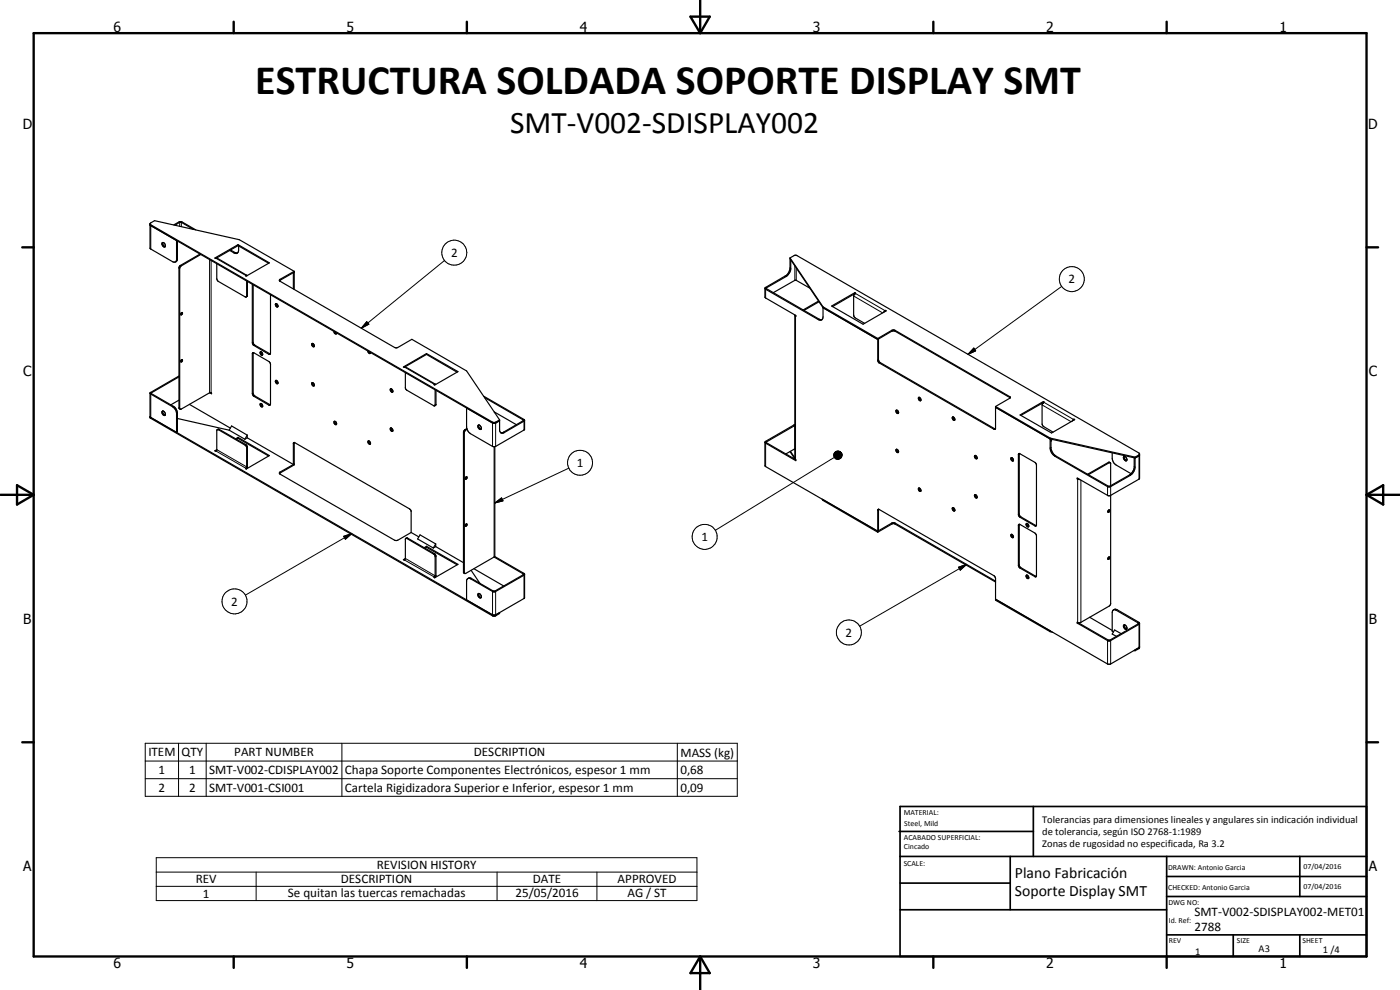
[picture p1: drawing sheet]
<svg xmlns="http://www.w3.org/2000/svg" width="420mm" height="297mm" viewBox="0 0 420 297" stroke-linecap="round" stroke-linejoin="round" font-family="sans-serif">
<g fill="none" stroke="#000" stroke-width=".35">
<path d="M45 67.5l102.9 59.5h.7l1.3-.8M45 67.2l102.9 59.5h.7l1.3-.7M48.7 72.9l.1-.1a.78 .78 0 0 1 .7 .5 .78 .78 0 0 1-.2 .8 .98 .98 0 0 1-.6-1.2zM48.8 72.8l.2 .8 .6 .4M52.1 67.5l1.6-.9 .6-.1 4.4 2.5M52.5 67.6l1.4-.9h.5l3.6 2.1M53 72.2v5.9l-.3 .4M53.2 72.3v5.6a.93 .93 0 0 1-1.4 .6l-6.8-4v-7.4l1.4-.9 25.4 5.7 16.5 9.5M60 76.2l-6 3.5-.3 .6v42.2l.3 .3M60.2 76.4l-5.9 3.4-.4 .8 .1 42.2M65.1 79.2v4.4l.2 .6 8.3 4.9h.3M69.2 75l1.2 .7 .9 .2"/>
<path d="M71.4 73.4v.3M71.4 73.4l9.4 5.5-6.9 3.9-.2-.1 .4-.1M71.4 73.4l-6.9 4 .7 .1 8.9 5.1M71.4 73.7l-6.6 3.8M71.4 73.7l9.2 5.3M71.6 73.8v1.3a.89 .89 0 0 1-.7 1l-2-1M237.1 77.4v3a3 3 0 0 1-1.4 2.4l-6.1 3.7M237.1 77.6l9.9 14.7 16.4 9.6M237.1 77.4l9.9 14.7M237.1 77.4l1.3-.8h.7l102.9 59.6M237.3 78v3.1l-.7 1.2-.7 .7-6 3.6 16.1 9.3h.7M54.3 93.9l.4-.1 .1 .3-.5 .4z"/>
<path d="M54.6 93.8l-.4 .6M74 84.3l-.1 4.8M74.1 82.6l.1 .1M74.2 84.5v4.3l-.3 .3M75.7 85.3l.1 17.7 .4 .7 4.5 2.6 .4-.1M76 85.5v17.4l.4 .6 4.7 2.7M81.2 88.4l-.1 17.8M82.7 91.1l.6 .3v.7a.62 .62 0 0 1-.6-.3 .62 .62 0 0 1 0-.7zM82.9 91.1l.1 .6 .4 .3M83.9 84.2l4.4-2.5-.3 .1v4.9M88.3 81.4v5.4M88.3 81.4l-4.3 2.4-.1 .5 34.5 20h1l4.2-2.5 16.4 9.5 9.9 14.7"/>
<path d="M100.2 99.4a.53 .53 0 0 0 .2 .6 .53 .53 0 0 0 .6 .1M100.5 99.6l.5 .5M101 99.9v.2M229.6 86.5l16.2 9.5h.7l.4-.4 .1-3.5M229.6 86.5v2.7l.2 .2 9 5.3v.2l-.3-.3M238.5 94.6v43l.2 .3M238.6 94.5l-.1 .1M243 86.4l-4.4-2.3-6.5 3.7M245.6 90.3l-4.6 2.7M245.8 90.6l-4.5 2.5M247 92.1l16.4 9.5M256.6 87.8l-7 4 9.4 5.5 7-4-.2-.2"/>
<path d="M256.6 87.8l.2 .2-.6 .8v6.1l.5 .5 2.8 1.6M256.6 87.8v.3l-6.8 3.9M265.8 93.1l-.6 .6M265.8 93.1v.3M53.7 112.8l-8.7 5.1 .1 7.6 102.7 59.3h.9l1.2-.7v-.3l-1.2 .7M53.7 113.1l-8.3 4.8 6.9 4.1 .5 .7 .4 1.3v5.6l-.2 .2v-5.9l-.4-1.1-.8-.8-6.8-3.9M54.6 107.9l-.4 .6M54.6 107.9l.2 .3-.3 .4-.3-.1M62.9 117.9l.4-.1 .2 .4zM62.9 117.9l-8.6 4.9h-.3M76 105.8l-.3 .3 .1 12.2 .4 .6 4.5 2.6h.4M76 105.8l4.7 2.7 .4 .5v12.5"/>
<path d="M76 105.8v12.5l.4 .5 4.7 2.7M78.1 105.6a.64 .64 0 0 1 .6 .3 .64 .64 0 0 1 0 .7 .75 .75 0 0 1-.6-1zM78.3 105.5v.5l.5 .5M82.7 114.2l.6 .2v.7a.66 .66 0 0 1-.6-.9zM82.9 114.1l.1 .5 .4 .4M93.8 114.8l.1 .6 .4 .3M93.8 103a.51 .51 0 0 0-.1 .7 .51 .51 0 0 0 .6 .2M93.8 114.8h-.1a.64 .64 0 0 0 .5 1l.1-.1M93.8 114.8l.4 .3 .1 .6M93.8 103l.4 .3 .1 .6M93.8 103l.1 .7 .4 .2M110.4 105.3a.53 .53 0 0 0 .2 .6 .53 .53 0 0 0 .6 0"/>
<path d="M110.7 105.5l.5 .5M111.2 105.8v.1M117.2 116.7a.55 .55 0 0 1 .6 .3 .55 .55 0 0 1-.2 .7l-.4-.4zM117.4 116.6l.1 .7 .4 .2M121.4 110.2l.3-.1 9 5.2M121.7 111.8v4.7l.2 .4 8.3 4.9 .6-.3v-4.4M128 106.1v.2M128 106.1l9.4 5.4-6.9 4-.3-.1 .5-.1M128 106.1l-6.9 4 .3 .1M128 106.3l-6.6 3.9M128 106.3l9.2 5.4M130.6 117l-.1 4.7"/>
<path d="M130.7 115.3l.1 .1M145.1 118.9l12.3 7.1v2.9l-.1 .1-8.8 5M145.4 119.3l11.7 6.8-6.2 3.7h-.7M263.4 101.9l.2-.2v6.2l.3 .7 34.8 20.1M263.4 101.6v6.6l.4 .6 34.5 20 .4-.1M263.4 101.6l4.3-2.5h.9l34.5 19.9 .1 .3M263.4 101.9l4.3-2.5h.9l34.6 20M275.9 119.2l.1 .6 .4 .3M275.9 119.2a.51 .51 0 0 0-.2 .7 .51 .51 0 0 0 .7 .2M275.9 119.2l.4 .3 .1 .6M303.2 119.3l-4.4 2.7M45 125.1l102.8 59.4"/>
<path d="M48.6 123.5l.2-.1a.75 .75 0 0 1 .7 .4 .75 .75 0 0 1-.2 .9l-.5-.5zM48.8 123.3l.2 .9 .6 .3M53.2 125.6l15.6 3.5M53.7 120.1l-2.4 1.4M56.8 121.3l12.3 7.1M65.1 134.9l-.6 .4h.3l.3-.3v-5.8l.2-.3 8.5 4.9 .2 .6v5.7l-.3 .5 .2 .1M65.2 128.9l.6-.1 8.1 4.7 .3 .6v6l-.3 .6M68.8 129.1l.7-1.3 4.7 2.8M68.8 129.1l4.7 2.7M71.4 131.5l-.5 .3M71.4 131.2l-.7 .5M71.4 131.2l9.4 5.5-6.9 4"/>
<path d="M71.4 131.2v.3M71.4 131.5l9.2 5.3M74.2 131.4l13.8 8M74.2 130.6l-.7 1.2M74.2 131.4l-.7 .4M74.2 130.6v.8M78.1 121.2v-.1a.54 .54 0 0 1 .6 .3 .54 .54 0 0 1-.1 .7l-.4-.3zM78.3 121l.1 .6 .4 .4M88 139.4l.3-.2-4.3 2.4-.1 .6 34.5 19.9h1l4-2.3M88.3 132.8l-.3 .2v6.4M88.3 132.8l34.6 19.9 .5 .7v6.4M88.3 132.8v6.7l-4.4 2.6"/>
<path d="M100.5 126.4a.51 .51 0 0 0-.2 .7 .51 .51 0 0 0 .7 .2M100.5 126.4l.4 .3 .1 .6M100.5 126.4l.1 .6 .4 .3M110.6 132.3l.1 .5 .5 .4M110.7 132.3l.2 .1 .3 .7M110.7 132.3h-.1a.61 .61 0 0 0-.1 .7 .61 .61 0 0 0 .6 .3l.1-.2M117.4 128.4a.51 .51 0 0 0-.2 .7 .51 .51 0 0 0 .7 .2M117.4 128.4l.4 .4 .1 .5M117.4 128.4l.1 .6 .4 .3M140 122.4l.1 6.2M140.1 128.6l.4 .8 .7 .7 6.6 3.8 .7 .1M140.1 128.6l-.7 .4-.3 .6v42.1l.4 .4"/>
<path d="M140.2 128.8l-.6 .4-.3 .5 .2 42.4M143.5 127.6h.1a.89 .89 0 0 1 .7 1.2 .89 .89 0 0 1-.8-1.2zM143.7 127.5v.7l.7 .5M148.5 123.8l-.1-.2 6.6 3.8M148.5 134v32.9l-.2 .2M149.9 126v3.2a.86 .86 0 0 0 1.4 .6l6.1-3.6M229.6 132.7v7l.2 .3 33.6 19.4M229.6 132.7l9.2 5.5-.1-.3M237.1 135.5l1.4 2.2M237.2 135.4l1.3 2M238.5 127.7l-8.6 5.1 8.8 5.1M238.5 127.4l-8.9 5.3"/>
<path d="M238.5 134.7l-2.6 1.5M238.7 137.8h.1M269.1 123.1l.2 .6 .4 .3M269.1 134.8l.2 .6 .4 .3M269.1 134.8a.51 .51 0 0 0-.1 .7 .51 .51 0 0 0 .7 .2M269.1 123.1a.51 .51 0 0 0-.1 .6 .51 .51 0 0 0 .7 .3M269.1 123.1l.4 .2 .2 .7M269.1 134.8l.4 .3 .2 .6M286 125.1l.2 .6 .3 .3M286 125.1a.64 .64 0 0 0 .4 1l.1-.1M286 125.1l.5 .4v.5M292.5 136.7a.57 .57 0 0 1 .6 .3 .57 .57 0 0 1-.1 .7l-.5-.5z"/>
<path d="M292.7 136.7l.2 .6 .3 .2M298.8 122l-.1 6.7M298.8 122.2l16.4 9.5 25.4 5.7 1.4-.9M298.8 122l16.4 9.4M303.4 137.4a.54 .54 0 0 1 .6 .3 .54 .54 0 0 1-.1 .6l-.5-.4zM303.6 137.3l.2 .6 .3 .3M305.9 136.1l4.7 2.6 .5 .7-.1 18.3M305.9 136.1l-.3 .2v18.2l.5 .7 4.5 2.6 .4-.1M305.9 136.1v18.3l.5 .7 4.6 2.6M313.1 120.5l-7 4 9.5 5.4 6.9-4-.2-.1M313.1 120.5l.2 .1-.2 .2M313.1 120.8l-.4 .7 .2 6.2 3.1 2"/>
<path d="M313.1 120.8l-6.7 3.8M313.1 120.5v.3M315.2 131.4v3.1a3.2 3.2 0 0 0 1.4 2.4l15.9 9.1h.8l5.9-3.4a3.3 3.3 0 0 0 1.4-2.4v-3M315.2 131.4l25.4 5.8M315.4 131.7v2.9a3.6 3.6 0 0 0 1.4 2.2l15.9 9.1 6.8-3.8M315.8 131.8l-.4 .6M322.3 125.8l-.5 .6M322.3 125.8v.3M333.2 138.8l.1 6.9M333.2 138.8l-.6-.1-6.2 3.6M333.2 138.8l-6.5 3.6M333.8 135.9v1.6a2.44 2.44 0 0 0 1.2 2l4.4 2.6"/>
<path d="M337.2 137a.72 .72 0 0 1 .9 .4 .72 .72 0 0 1-.2 .9l-.7-.6zM337.5 136.9a1.05 1.05 0 0 0 .6 1.3M340.4 137.4v2.9l-.9 1.8M342 136.2l-.1 7.5-8.6 4.9M342 136.2l-1.4 1M123.4 159.8l2.3 1.3M139.9 143l.3 .2-.1 .4-.3 .2-.2-.2M139.9 143l-.3 .6M139.9 143.1l-.3 .5M139.9 157.2l-.3 .6M246.7 149.7l.3 .5M247 149.9v.3"/>
<path d="M247 150.2l16.4 9.5M263.4 159.7l4.4-2.6h.7l30.3 17.5M263.4 159.4l4.3-2.5h.9l30.2 17.5M263.6 152.8l-.2 .2v6.7M263.6 152.8l34.8 20 .4 .7v6.6l16.4 9.4M263.7 152.8l-.1 6.5-.2 .1M275.9 146.4l.1 .7 .4 .2M275.9 146.4a.51 .51 0 0 0-.2 .7 .51 .51 0 0 0 .7 .2M275.9 146.4l.4 .3 .1 .6M286 152.3l.4 .3 .1 .6M286 152.3l.2 .7 .3 .2M286 152.3a.64 .64 0 0 0 .4 1l.1-.1"/>
<path d="M292.5 148.5a.56 .56 0 0 1 .6 .3 .56 .56 0 0 1-.1 .6l-.5-.4zM292.7 148.4l.1 .5 .4 .4M305.9 157.3l4.7 2.6 .5 .7-.1 12.4M305.9 157.3l-.3 .2v12.3l.5 .6 4.5 2.6h.4M305.9 157.3v12.5l.5 .5 4.6 2.7M308 157.1a.58 .58 0 0 1 .6 .3 .58 .58 0 0 1-.1 .7l-.5-.5zM308.2 157v.5l.5 .5M323.3 143.7v-.3l9.2 5.3 .8-.1M323.3 143.7l.8 .1M323.5 143.6l-.2 .1M332.6 153.2l.4-.1-.2 .6h-.3zM332.8 153l-.3 .6"/>
<path d="M333.3 148.6v32.8l-.4 .5-8.6 4.9h-.8M121.1 167.9l.6-.3-.3 .4zM121.8 161.5l-.1 6.1M121.8 161.5l8.6 4.9 .2 .5v6l-.4 .3 .3 .2M121.8 161.5h.5l8.4 4.9 .1 6.4-.3 .6M128 164.2l-.5 .3M128 163.9l-.7 .4M128 163.9l9.4 5.4-6.9 4.1M128 163.9v.3M128 164.2l9.2 5.3M130.8 164l8.3 4.8M130.8 163.2l-.8 1.2"/>
<path d="M130.8 164l-.8 .4M130.8 163.2v.8M130.8 163.2l-4.7-2.7-.8 1.2 4.7 2.7M141.4 171.1l2.6 3.9M142.2 170.6l9 5.2M143.5 178.2a.72 .72 0 0 1 .8 .3 .72 .72 0 0 1-.2 1l-.6-.7zM143.7 178.1v.6l.7 .6M148.3 167.1l8.8 5.2-8.8 5.1-7-4-.9 .2M148.3 167.1l-8.8 5M148.5 167l8.9 5.2v7.2l-8.7 5.1M157.4 172.4l-8.9 5.2-.6-.1-6.7-3.8a.74 .74 0 0 0-1.2 .4v5.9l7.8 4.5M298.8 179.8l33.6 19.4h.9l8.5-4.9"/>
<path d="M303.4 160.4a.52 .52 0 0 1 .6 .3 .52 .52 0 0 1-.1 .6l-.5-.4zM303.6 160.3l.2 .7 .3 .2M308 172.6a.64 .64 0 0 1 .6 .3 .64 .64 0 0 1 0 .7 .7 .7 0 0 1-.6-1zM308.2 172.6l.2 .7 .3 .2M332.8 167.1a.36 .36 0 0 1 .2 .5 .36 .36 0 0 1-.5 .2zM332.8 167.1l-.3 .6M147.8 184.5h.9M315.2 189.3v.2M315.2 189.5l.7 .2M323.3 186.9l9.4 5.4h.5l8.6-5 .2-.3M323.5 186.8l-.2-.1v.2M323.5 186.8l-.2 .1"/>
<path d="M327 185.2l6.8 3.9M334.2 183l.3-.2 .7 .1 6.6 3.8 .2 .3M334.2 183l.8 .1 6.7 4-8.8 5.1-9.4-5.4M334.2 183l-.4 .8v5.6l.4 .2M336.5 190.1l-2-1.1-.7 1.2 1.3 .7M337.5 187.5a.98 .98 0 0 1 .6 1.2M337.5 187.5l-.3 .1v.6l.4 .5 .4 .1 .1-.1M337.5 187.5a1.05 1.05 0 0 0 .6 1.2M340.3 195.2h.3M341.8 194.3l-1.2 .7v.2M342 194.1l-.2 .2M342 187v7.3l-1.4 .9"/>
<circle cx="139.9" cy="157.5" r=".34"/>
</g>
<g fill="none" stroke="#000" stroke-width=".3">
<path d="M45.2 67.4v7.3M53.2 77.7l-.2 .2M53.9 66.7v1.2M54.2 79.6l.2 .2M54.4 66.7v1.3M62.9 77.9v40M63.4 78.1v39.8M64.8 77.5l9 5.3M70.4 75.7l-.2 .2M133.4 78.1l-25 20.4M238.5 79.8v4.3M53.7 80.4l.2 .2"/>
<path d="M74.2 88.6l-.2 .2M84 83.8v.3M110.1 96.5l.6 .8-2.3 1.2zM229.8 86.8v2.6M230 86.4v.2M235.7 82.8l.2 .2M237.1 80.4l.2 .1M238.8 94.8l-.1 43.1M239 80.4v3.7M245.8 95.8l-.2 .1M256.2 88.8l8.7 5.1M256.7 88l8.9 5.2v.3"/>
<path d="M267.7 99.1v.3M268.6 99.1v.3M318.6 85.9l-28.1 20.4M45.2 117.7l.3 .2-.3 .3v7.3M76 118l-.3 .1M76 106l-.3 .1M76 102.7l-.3 .2M76.4 118.8l-.2 .1M76.4 103.5l-.2 .2M80.9 106.1l-.2 .2M121.4 110.2l9 5.3M263.6 107.9l-.2 .2"/>
<path d="M264.1 108.8l-.2 .1M292.3 104.4l.5 .9-2.3 1zM303 119v.3M52.1 121.9l-.3 .1M53.2 124l-.2 .1M53.7 122.3l.2 .2M64.8 135.3l9 5.3M65.1 134.9l8.9 5.2 .2-.1M65.8 128.8l-.2 .1M73.8 133.4l-.2 .2M74.2 134.2l-.2 .2M80.9 121.4l-.2 .1"/>
<path d="M88.3 133l-.3 .1M130.8 121.3l-.2 .2M139.1 129.7l.2 .1M139.6 128.9l.2 .1M147.8 126.7v7.2M148.3 134v33.1M148.7 126.7v7.2M151.1 129.7l.2 .1M157 126v.2M157.3 126.4v2.6M229.8 132.4l.2 .2-.2 .4v7M238.3 127.5l.2 .2v7"/>
<path d="M250.2 136.3l2.3-.4-2.3 .7zM250.2 136.6l2.3-.7-2.3 1zM250.2 136.9l2.3-1-2.2 1.2zM250.3 136.1l2.2-.2-2.3 .4zM250.3 135.9h2.2M250.3 137.1l2.2-1.2-2 1.4zM250.4 137.2l-35.7 21.9M250.5 135.8l.1-.2 1.9 .3zM250.5 135.8l2 .1-2.2 .2zM250.5 137.3l2-1.4-1.9 1.6zM250.5 135.8h2M250.6 135.6l.3-.1 1.6 .4z"/>
<path d="M250.6 137.5l1.9-1.6-1.6 1.8zM250.9 135.5l.2-.1 1.4 .5zM251.1 135.4l1.4 .5zM251.4 135.3l1.1 .6zM251.7 135.3l.8 .6zM251.9 135.4l.6 .5zM252.1 135.6l.4 .3zM252.5 135.9l-1.4 1.9-.2-.1zM252.5 135.9l-1.1 1.9h-.3zM252.5 135.9l-.8 1.9h-.3zM252.5 135.9l-.6 1.8-.2 .1zM252.5 135.9l-.3 1.7-.3 .1z"/>
<path d="M252.5 135.9l-.1 1.5-.2 .2zM252.5 135.9v1.3l-.1 .2zM252.5 135.9v1.3zM252.5 135.9l.1 1zM252.5 135.9l.2 .8zM252.5 135.9l.2 .5zM252.5 135.9l.1 .3zM298.5 128.7l-.2 .1M305.9 136.3l-.3 .1M312.7 121.5l8.8 5M313.3 120.7l8.9 5.2v.2M315.4 134.3l-.2 .2"/>
<path d="M316.8 136.8l-.2 .1M332.6 138.7l.3 .2M340.4 140l.2 .2M341.8 136.5v7.3M84 141.6v.3M148.5 150.9l2-1.5 .4 .9zM170.7 140.5l-22.2 10.4M263.6 153l-.2 .1M267.7 156.9v.3M268.6 156.9v.3M305.9 157.5l-.3 .1M305.9 154.2l-.3 .1"/>
<path d="M306.4 155.1l-.3 .1M310.8 157.6l-.2 .2M323.7 143.6l-.3 .2v42.9M324.4 144v42.7M332.4 146v2.6M333.3 146v2.6M339 142.5l.2 .1M103.2 160.9l2.4-.8-1.9 1.7zM105.6 160.1l-32 18.5M121.4 168l9 5.3M121.7 167.6l8.9 5.2 .2-.2M122.3 161.5l-.2 .1"/>
<path d="M130.4 166.1l-.3 .1M130.8 166.9l-.2 .1M139.1 171.6l.2 .1M141.4 173.5l-.2 .2M148 177.3l-.2 .2v7.3M148.5 177.3l.2 .2v7.3M157.3 172l-.3 .2v.3l.3 .1v7M287.7 170.2l2.4-.9-1.9 1.8zM290.1 169.3l-32.1 18.6M305.9 169.5l-.3 .1M306.4 170.3l-.3 .1M310.8 172.9l-.2 .1"/>
<path d="M332.6 192.1l-.2 .1v7M333.1 192.1l.2 .1v7M335.2 182.9l-.2 .2M341.8 186.7l-.2 .2v.3l.2 .1v7.3M43.6 223h177.7v15.9h-177.7zM43.6 228.3h177.7M43.6 233.6h177.7M53.6 223v15.9M61.9 223v15.9M102.6 223v15.9M203.3 223v15.9M46.9 257.3h162.3v12.9h-162.3z"/>
<path d="M46.9 261.7h162.3M46.9 265.9h162.3M76.9 261.7v8.5M149.2 261.7v8.5M179.1 261.7v8.5"/>
<circle cx="136.3" cy="75.8" r="3.7"/>
<circle cx="321.7" cy="83.7" r="3.7"/>
<circle cx="174.1" cy="138.9" r="3.7"/>
<circle cx="211.5" cy="161.1" r="3.8"/>
<circle cx="70.4" cy="180.4" r="3.8"/>
<circle cx="254.8" cy="189.8" r="3.7"/>
</g>
<g fill="#000">
<circle cx="256.6" cy="88.1" r=".18"/>
<circle cx="238.5" cy="134.7" r=".18"/>
<circle cx="313.1" cy="120.8" r=".18"/>
<circle cx="323.5" cy="186.8" r=".18"/>
</g>
<g fill="none" stroke="#000" stroke-width=".71">
<path d="M10.1 9.9h400v277.1h-400zM70.1 6.5v3.4M140.1 6.5v3.4M207.2 5h5.8l-2.9 4.9zM210.1 0v9.9M280.1 6.5v3.4M350.1 6.5v3.4M6.7 74.2h3.4M410.1 74.2h3.5M.1 148.5h10M5.1 145.6l5 2.9-5 2.9zM410.1 148.5h10"/>
<path d="M410.1 148.5l5-2.9v5.8zM6.7 222.7h3.4M410.1 222.7h3.5M70.1 287v3.4M140.1 287v3.4M210.1 287v10M210.1 287l2.9 5h-5.8zM280.1 287v3.4M350.1 287v3.4"/>
</g>
<g fill="none" stroke="#000" stroke-width=".51">
<path d="M269.8 249.5h40.3M270.1 242h140v45h-140zM270.1 257h140M303.2 257v16M310.1 242v15M350.1 257v30M390.1 257v12M270.1 265h33.1M270.1 273h80M350.1 269h60M350.1 263h60M350.1 280.5h60"/>
<path d="M370.1 280.5v6.5M390.1 280.5v6.5"/>
</g>
<g fill="#000">
<path d="M110.1 96.5l.6 .8-2.3 1.2zM292.3 104.4l.5 .9-2.3 1zM252.1 135.6l.4 .3zM251.9 135.4l.6 .5zM251.7 135.3l.8 .6zM251.4 135.3l1.1 .6zM251.1 135.4l1.4 .5zM250.9 135.5l.2-.1 1.4 .5zM250.6 135.6l.3-.1 1.6 .4zM250.2 136.3l2.3-.4-2.3 .7zM250.2 136.6l2.3-.7-2.3 1zM250.2 136.9l2.3-1-2.2 1.2z"/>
<path d="M250.3 137.1l2.2-1.2-2 1.4zM250.5 137.3l2-1.4-1.9 1.6zM250.6 137.5l1.9-1.6-1.6 1.8zM252.5 135.9l-1.4 1.9-.2-.1zM252.5 135.9l-1.1 1.9h-.3zM252.5 135.9l-.8 1.9h-.3zM252.5 135.9l-.6 1.8-.2 .1zM252.5 135.9l-.3 1.7-.3 .1zM252.5 135.9l-.1 1.5-.2 .2zM252.5 135.9v1.3l-.1 .2zM252.5 135.9v1.3zM252.5 135.9l.1 1z"/>
<path d="M252.5 135.9l.2 .8zM252.5 135.9l.2 .5zM252.5 135.9l.1 .3zM148.5 150.9l2-1.5 .4 .9zM103.2 160.9l2.4-.8-1.9 1.7zM287.7 170.2l2.4-.9-1.9 1.8z"/>
</g>
<path d="M250.2 136.1h2.3" fill="none" stroke="#000" stroke-width=".38"/>
<text font-size="12.6" x="76.6" y="28.2">ESTRUCTURA SOLDADA SOPORTE DISPLAY SMT</text>
<text font-size="9.4" x="153.1" y="40">SMT-V002-SDISPLAY002</text>
<g font-size="4.7">
<text x="304.6" y="263.5">Plano Fabricación</text>
<text x="304.6" y="268.9">Soporte Display SMT</text>
</g>
<g font-size="4.2">
<text x="34" y="9.6">6</text>
<text x="104" y="9.6">5</text>
<text x="174" y="9.6">4</text>
<text x="244" y="9.6">3</text>
<text x="314" y="9.6">2</text>
<text x="384" y="9.6">1</text>
<text x="6.8" y="38.7">D</text>
<text x="410.6" y="38.7">D</text>
<text x="7" y="112.9">C</text>
<text x="410.8" y="112.9">C</text>
<text x="7" y="187.1">B</text>
<text x="410.8" y="187.1">B</text>
<text x="7" y="261.4">A</text>
<text x="410.8" y="261.4">A</text>
<text x="34" y="290.4">6</text>
<text x="104" y="290.4">5</text>
<text x="174" y="290.4">4</text>
<text x="244" y="290.4">3</text>
<text x="314" y="290.4">2</text>
<text x="384" y="290.4">1</text>
</g>
<g font-size="3.9">
<text x="135.4" y="77.1">2</text>
<text x="320.7" y="85">2</text>
<text x="173.1" y="140.1">1</text>
<text x="210.5" y="162.3">1</text>
<text x="69.4" y="181.7">2</text>
<text x="253.8" y="191.1">2</text>
<text x="44.5" y="226.9">ITEM</text>
<text x="54.5" y="226.9">QTY</text>
<text x="70.3" y="226.9">PART NUMBER</text>
<text x="142.2" y="226.9">DESCRIPTION</text>
<text x="204.2" y="227.1">MASS (kg)</text>
<text x="47.6" y="232.3">1</text>
<text x="56.8" y="232.3">1</text>
<text x="62.8" y="232.3">SMT-V002-CDISPLAY002</text>
<text x="103.5" y="232.3">Chapa Soporte Componentes Electrónicos, espesor 1 mm</text>
<text x="204.2" y="232.3">0,68</text>
<text x="47.6" y="237.6">2</text>
<text x="56.8" y="237.6">2</text>
<text x="62.8" y="237.6">SMT-V001-CSI001</text>
<text x="103.5" y="237.7">Cartela Rigidizadora Superior e Inferior, espesor 1 mm</text>
<text x="204.2" y="237.6">0,09</text>
<text x="113.1" y="260.8">REVISION HISTORY</text>
<text x="58.7" y="265">REV</text>
<text x="60.9" y="269.3">1</text>
<text x="86.4" y="269.1">Se quitan las tuercas remachadas</text>
<text x="102.3" y="265">DESCRIPTION</text>
<text x="154.7" y="269.2">25/05/2016</text>
<text x="159.9" y="265">DATE</text>
<text x="185.4" y="265">APPROVED</text>
<text x="188.3" y="269.2">AG / ST</text>
<text x="358.5" y="275">SMT-V002-SDISPLAY002-MET01</text>
<text x="358.5" y="279.4">2788</text>
</g>
<g font-size="3.1">
<text x="312.7" y="246.8">Tolerancias para dimensiones lineales y angulares sin indicación individual</text>
<text x="312.7" y="250.4">de tolerancia, según ISO 2768-1:1989</text>
<text x="312.7" y="254">Zonas de rugosidad no especificada, Ra 3.2</text>
<text x="358.7" y="286.5">1</text>
<text x="377.7" y="285.6">A3</text>
<text x="397" y="285.9">1 /4</text>
</g>
<g font-size="2.4">
<text x="271.2" y="244.4">MATERIAL:</text>
<text x="271.3" y="252">ACABADO SUPERFICIAL:</text>
<text x="271.4" y="247.9">Steel, Mild</text>
<text x="271.3" y="254.6">Cincado</text>
<text x="271.2" y="259.7">SCALE:</text>
<text x="350.6" y="260.9">DRAWN: Antonio Garcia</text>
<text x="391.2" y="260.6">07/04/2016</text>
<text x="350.6" y="267">CHECKED: Antonio Garcia</text>
<text x="391.2" y="266.7">07/04/2016</text>
<text x="350.6" y="271.4">DWG NO:</text>
<text x="350.8" y="276.9">Id. Ref:</text>
<text x="350.8" y="282.8">REV</text>
<text x="371.2" y="282.9">SIZE</text>
<text x="390.9" y="282.9">SHEET</text>
</g>
</svg>
